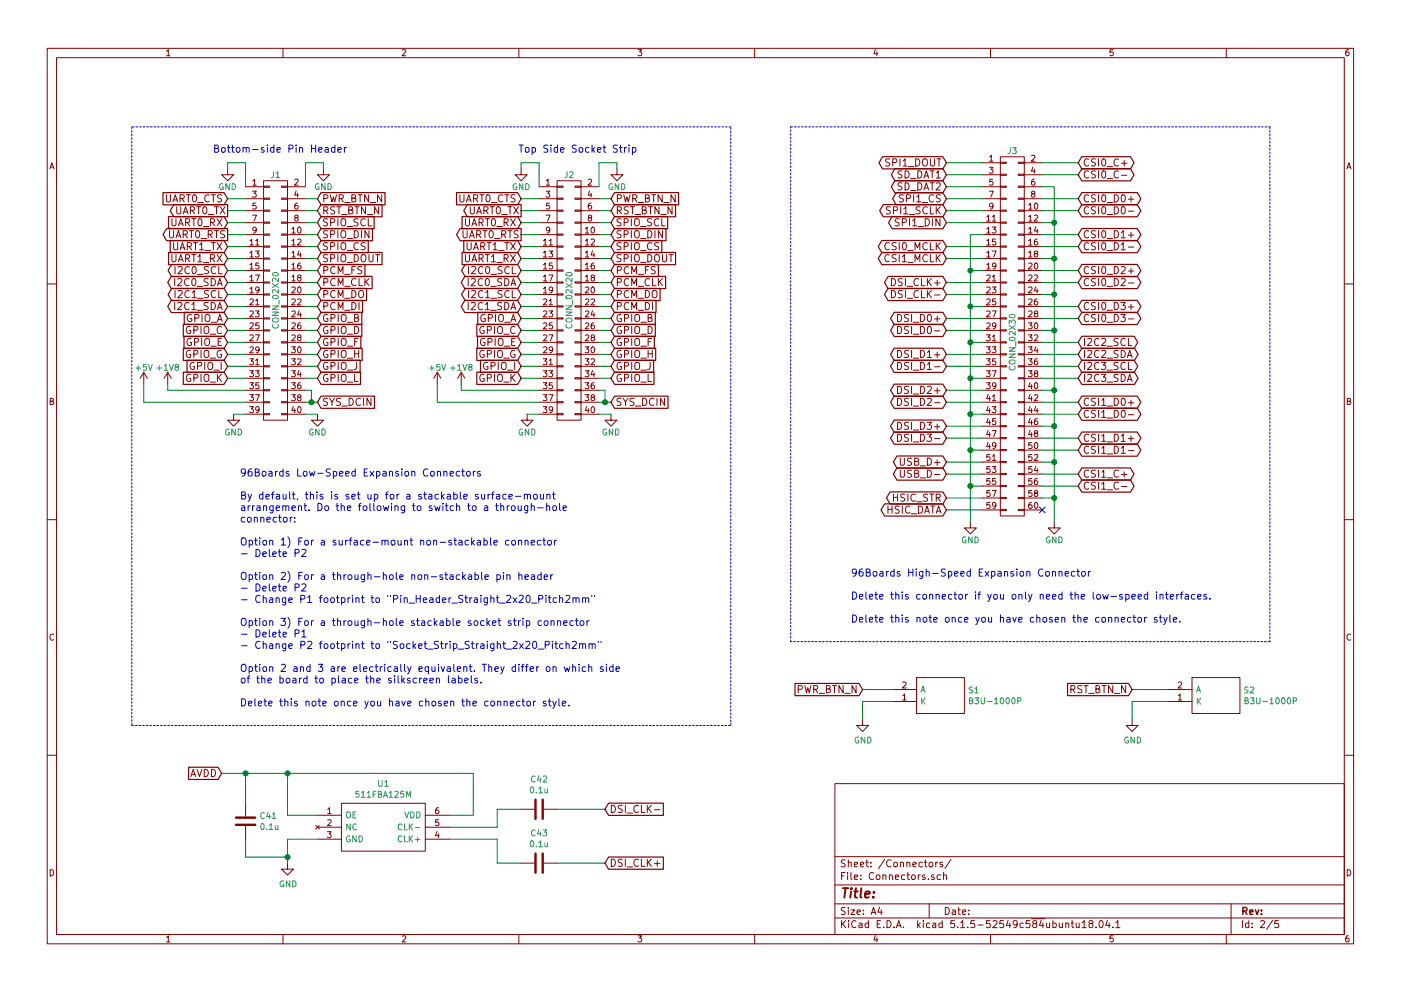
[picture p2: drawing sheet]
<svg xmlns="http://www.w3.org/2000/svg" width="297mm" height="210mm" viewBox="0 0 297 210" stroke-linecap="round" stroke-linejoin="round" font-family="sans-serif">
<g fill="none" stroke="#840000" stroke-width=".21">
<path d="M10 10.3h277v189.9h-277zM12 12.2h273v186.1h-273zM60 10.3v1.9M110 10.3v1.9M160 10.3v1.9M210 10.3v1.9M260 10.3v1.9M48.3 35.8v1.3h1.2l-1.2 1.2-1.3-1.2h1.3M52.1 39.6h3.8M55.9 39.5h1.2v.2h-1.2zM55.9 38.3h5.1v50.8h-5.1zM59.7 39.5h1.3v.2h-1.3z"/>
<path d="M61 39.6h3.8M68.6 35.8v1.3h1.2l-1.2 1.2-1.3-1.2h1.3M110.5 35.8v1.3h1.3l-1.3 1.2-1.3-1.2h1.3M114.3 39.6h3.8M118.1 39.5h1.3v.2h-1.3zM118.1 38.3h5.1v50.8h-5.1zM121.9 39.5h1.3v.2h-1.3zM123.2 39.6h3.8M130.8 35.8v1.3h1.3l-1.3 1.2-1.3-1.2h1.3M208.3 39.6h3.8M208.3 34.5h3.8M208.3 37.1h3.8"/>
<path d="M212.1 39.5h1.3v.2h-1.3zM212.1 37h1.3v.2h-1.3zM212.1 34.4h1.3v.3h-1.3zM212.1 33.3h5.1v76.2h-5.1zM215.9 39.5h1.3v.2h-1.3zM215.9 37h1.3v.2h-1.3zM215.9 34.4h1.3v.3h-1.3zM217.2 39.6h3.8M217.2 34.5h3.8M217.2 37.1h3.8M237.8 37.2h1.1M237.8 34.6h1.1"/>
<path d="M52.1 49.8h3.8M52.1 52.3h3.8M52.1 54.9h3.8M52.1 57.4h3.8M52.1 59.9h3.8M52.1 42.2h3.8M52.1 44.7h3.8M52.1 47.2h3.8M55.9 59.8h1.2v.3h-1.2zM55.9 57.3h1.2v.2h-1.2zM55.9 54.7h1.2v.3h-1.2zM55.9 52.2h1.2v.2h-1.2z"/>
<path d="M55.9 49.7h1.2v.2h-1.2zM55.9 47.1h1.2v.3h-1.2zM55.9 44.6h1.2v.2h-1.2zM55.9 42h1.2v.3h-1.2zM59.7 59.8h1.3v.3h-1.3zM59.7 57.3h1.3v.2h-1.3zM59.7 54.7h1.3v.3h-1.3zM59.7 52.2h1.3v.2h-1.3zM59.7 49.7h1.3v.2h-1.3zM59.7 47.1h1.3v.3h-1.3zM59.7 44.6h1.3v.2h-1.3zM59.7 42h1.3v.3h-1.3z"/>
<path d="M61 49.8h3.8M61 52.3h3.8M61 54.9h3.8M61 57.4h3.8M61 59.9h3.8M61 42.2h3.8M61 44.7h3.8M61 47.2h3.8M114.3 49.8h3.8M114.3 52.3h3.8M114.3 54.9h3.8M114.3 57.4h3.8"/>
<path d="M114.3 59.9h3.8M114.3 42.2h3.8M114.3 44.7h3.8M114.3 47.2h3.8M118.1 59.8h1.3v.3h-1.3zM118.1 57.3h1.3v.2h-1.3zM118.1 54.7h1.3v.3h-1.3zM118.1 52.2h1.3v.2h-1.3zM118.1 49.7h1.3v.2h-1.3zM118.1 47.1h1.3v.3h-1.3zM118.1 44.6h1.3v.2h-1.3zM118.1 42h1.3v.3h-1.3z"/>
<path d="M121.9 59.8h1.3v.3h-1.3zM121.9 57.3h1.3v.2h-1.3zM121.9 54.7h1.3v.3h-1.3zM121.9 52.2h1.3v.2h-1.3zM121.9 49.7h1.3v.2h-1.3zM121.9 47.1h1.3v.3h-1.3zM121.9 44.6h1.3v.2h-1.3zM121.9 42h1.3v.3h-1.3zM123.2 49.8h3.8M123.2 52.3h3.8M123.2 54.9h3.8M123.2 57.4h3.8"/>
<path d="M123.2 59.9h3.8M123.2 42.2h3.8M123.2 44.7h3.8M123.2 47.2h3.8M208.3 49.8h3.8M208.3 52.3h3.8M208.3 54.9h3.8M208.3 57.4h3.8M208.3 59.9h3.8M208.3 42.2h3.8M208.3 44.7h3.8M208.3 47.2h3.8"/>
<path d="M212.1 59.8h1.3v.3h-1.3zM212.1 57.3h1.3v.2h-1.3zM212.1 54.7h1.3v.3h-1.3zM212.1 52.2h1.3v.2h-1.3zM212.1 49.7h1.3v.2h-1.3zM212.1 47.1h1.3v.3h-1.3zM212.1 44.6h1.3v.2h-1.3zM212.1 42h1.3v.3h-1.3zM215.9 59.8h1.3v.3h-1.3zM215.9 57.3h1.3v.2h-1.3zM215.9 54.7h1.3v.3h-1.3zM215.9 52.2h1.3v.2h-1.3z"/>
<path d="M215.9 49.7h1.3v.2h-1.3zM215.9 47.1h1.3v.3h-1.3zM215.9 44.6h1.3v.2h-1.3zM215.9 42h1.3v.3h-1.3zM217.2 49.8h3.8M217.2 52.3h3.8M217.2 54.9h3.8M217.2 57.4h3.8M217.2 59.9h3.8M217.2 42.2h3.8M217.2 44.7h3.8M217.2 47.2h3.8"/>
<path d="M239.2 57.5h1.2M239.2 52.4h1.2M239.2 49.9h1.2M239.2 44.8h1.2M239.2 42.3h1.2M10 60.2h2M30.5 79l-.8 1.3M30.5 79v2.5M30.5 79l.7 1.3M35.6 79l-.8 1.3M35.6 79v2.5M35.6 79l.7 1.3"/>
<path d="M52.1 62.5h3.8M52.1 65h3.8M52.1 67.6h3.8M52.1 70.1h3.8M52.1 72.6h3.8M52.1 75.2h3.8M52.1 77.7h3.8M55.9 77.6h1.2v.2h-1.2zM55.9 75.1h1.2v.2h-1.2zM55.9 72.5h1.2v.3h-1.2zM55.9 70h1.2v.2h-1.2zM55.9 67.4h1.2v.3h-1.2z"/>
<path d="M55.9 64.9h1.2v.2h-1.2zM55.9 62.4h1.2v.2h-1.2zM59.7 77.6h1.3v.2h-1.3zM59.7 75.1h1.3v.2h-1.3zM59.7 72.5h1.3v.3h-1.3zM59.7 70h1.3v.2h-1.3zM59.7 67.4h1.3v.3h-1.3zM59.7 64.9h1.3v.2h-1.3zM59.7 62.4h1.3v.2h-1.3zM61 62.5h3.8M61 65h3.8M61 67.6h3.8"/>
<path d="M61 70.1h3.8M61 72.6h3.8M61 75.2h3.8M61 77.7h3.8M92.7 79l-.8 1.3M92.7 79v2.5M92.7 79l.8 1.3M97.8 79l-.8 1.3M97.8 79v2.5M97.8 79l.8 1.3M114.3 62.5h3.8M114.3 65h3.8"/>
<path d="M114.3 67.6h3.8M114.3 70.1h3.8M114.3 72.6h3.8M114.3 75.2h3.8M114.3 77.7h3.8M118.1 77.6h1.3v.2h-1.3zM118.1 75.1h1.3v.2h-1.3zM118.1 72.5h1.3v.3h-1.3zM118.1 70h1.3v.2h-1.3zM118.1 67.4h1.3v.3h-1.3zM118.1 64.9h1.3v.2h-1.3zM118.1 62.4h1.3v.2h-1.3z"/>
<path d="M121.9 77.6h1.3v.2h-1.3zM121.9 75.1h1.3v.2h-1.3zM121.9 72.5h1.3v.3h-1.3zM121.9 70h1.3v.2h-1.3zM121.9 67.4h1.3v.3h-1.3zM121.9 64.9h1.3v.2h-1.3zM121.9 62.4h1.3v.2h-1.3zM123.2 62.5h3.8M123.2 65h3.8M123.2 67.6h3.8M123.2 70.1h3.8M123.2 72.6h3.8"/>
<path d="M123.2 75.2h3.8M123.2 77.7h3.8M189 61.6a.77 .77 0 0 1 .9 .8 .77 .77 0 0 1-.9 .8zM190.3 76.9a.77 .77 0 0 1 .9 .7 .77 .77 0 0 1-.9 .8zM190.3 74.3a.77 .77 0 0 1 .9 .8 .77 .77 0 0 1-.9 .8zM190.3 69.3a.77 .77 0 0 1 .9 .7 .77 .77 0 0 1-.9 .8zM190.3 66.7a.77 .77 0 0 1 .9 .8 .77 .77 0 0 1-.9 .7zM208.3 62.5h3.8M208.3 65h3.8M208.3 67.6h3.8M208.3 70.1h3.8M208.3 72.6h3.8"/>
<path d="M208.3 75.2h3.8M208.3 77.7h3.8M212.1 77.6h1.3v.2h-1.3zM212.1 75.1h1.3v.2h-1.3zM212.1 72.5h1.3v.3h-1.3zM212.1 70h1.3v.2h-1.3zM212.1 67.4h1.3v.3h-1.3zM212.1 64.9h1.3v.2h-1.3zM212.1 62.4h1.3v.2h-1.3zM215.9 77.6h1.3v.2h-1.3zM215.9 75.1h1.3v.2h-1.3zM215.9 72.5h1.3v.3h-1.3z"/>
<path d="M215.9 70h1.3v.2h-1.3zM215.9 67.4h1.3v.3h-1.3zM215.9 64.9h1.3v.2h-1.3zM215.9 62.4h1.3v.2h-1.3zM217.2 62.5h3.8M217.2 65h3.8M217.2 67.6h3.8M217.2 70.1h3.8M217.2 72.6h3.8M217.2 75.2h3.8M217.2 77.7h3.8M239.2 65.1h1.2"/>
<path d="M239.2 60h1.2M239.2 67.7h1.2M285 60.2h2M49.5 87.9v1.2h1.3l-1.3 1.3-1.2-1.3h1.2M52.1 80.3h3.8M52.1 82.8h3.8M52.1 85.3h3.8M52.1 87.9h3.8M55.9 87.8h1.2v.2h-1.2zM55.9 85.2h1.2v.3h-1.2zM55.9 82.7h1.2v.2h-1.2zM55.9 80.1h1.2v.3h-1.2z"/>
<path d="M59.7 87.8h1.3v.2h-1.3zM59.7 85.2h1.3v.3h-1.3zM59.7 82.7h1.3v.2h-1.3zM59.7 80.1h1.3v.3h-1.3zM61 80.3h3.8M61 82.8h3.8M61 85.3h3.8M61 87.9h3.8M67.3 87.9v1.2h1.3l-1.3 1.3-1.3-1.3h1.3M111.8 87.9v1.2h1.2l-1.2 1.3-1.3-1.3h1.3M114.3 80.3h3.8M114.3 82.8h3.8"/>
<path d="M114.3 85.3h3.8M114.3 87.9h3.8M118.1 87.8h1.3v.2h-1.3zM118.1 85.2h1.3v.3h-1.3zM118.1 82.7h1.3v.2h-1.3zM118.1 80.1h1.3v.3h-1.3zM121.9 87.8h1.3v.2h-1.3zM121.9 85.2h1.3v.3h-1.3zM121.9 82.7h1.3v.2h-1.3zM121.9 80.1h1.3v.3h-1.3zM123.2 80.3h3.8M123.2 82.8h3.8"/>
<path d="M123.2 85.3h3.8M123.2 87.9h3.8M129.5 87.9v1.2h1.3l-1.3 1.3-1.2-1.3h1.2M190.3 89.6a.77 .77 0 0 1 .9 .7 .77 .77 0 0 1-.9 .8zM190.3 92.1a.77 .77 0 0 1 .9 .8 .77 .77 0 0 1-.9 .7zM190.3 84.5a.77 .77 0 0 1 .9 .8 .77 .77 0 0 1-.9 .7zM190.3 82a.77 .77 0 0 1 .9 .7 .77 .77 0 0 1-.9 .8zM190.9 99.7v1.3l.3 .3h.3l.2-.3v-1.3M208.3 80.3h3.8M208.3 82.8h3.8M208.3 85.3h3.8M208.3 87.9h3.8"/>
<path d="M208.3 90.4h3.8M208.3 93h3.8M208.3 95.5h3.8M208.3 98h3.8M212.1 97.9h1.3v.3h-1.3zM212.1 95.4h1.3v.2h-1.3zM212.1 92.8h1.3v.3h-1.3zM212.1 90.3h1.3v.2h-1.3zM212.1 87.8h1.3v.2h-1.3zM212.1 85.2h1.3v.3h-1.3zM212.1 82.7h1.3v.2h-1.3zM212.1 80.1h1.3v.3h-1.3z"/>
<path d="M215.9 97.9h1.3v.3h-1.3zM215.9 95.4h1.3v.2h-1.3zM215.9 92.8h1.3v.3h-1.3zM215.9 90.3h1.3v.2h-1.3zM215.9 87.8h1.3v.2h-1.3zM215.9 85.2h1.3v.3h-1.3zM215.9 82.7h1.3v.2h-1.3zM215.9 80.1h1.3v.3h-1.3zM217.2 80.3h3.8M217.2 82.8h3.8M217.2 85.3h3.8M217.2 87.9h3.8"/>
<path d="M217.2 90.4h3.8M217.2 93h3.8M217.2 95.5h3.8M217.2 98h3.8M239.2 85.4h1.2M239.2 88h1.2M239.2 93.1h1.2M239.2 95.6h1.2M10 110.3h2M205.7 110.7v1.3h1.3l-1.3 1.3-1.2-1.3h1.2M208.3 100.6h3.8M208.3 103.1h3.8"/>
<path d="M208.3 105.7h3.8M208.3 108.2h3.8M212.1 108.1h1.3v.2h-1.3zM212.1 105.5h1.3v.3h-1.3zM212.1 103h1.3v.2h-1.3zM212.1 100.5h1.3v.2h-1.3zM215.9 108.1h1.3v.2h-1.3zM215.9 105.5h1.3v.3h-1.3zM215.9 103h1.3v.2h-1.3zM215.9 100.5h1.3v.2h-1.3zM217.2 100.6h3.8M217.2 103.1h3.8"/>
<path d="M217.2 105.7h3.8M217.2 108.2h3.8M223.5 110.7v1.3h1.3l-1.3 1.3-1.3-1.3h1.3M237.8 100.7h1.1M237.8 103.2h1.1M285 110.3h2M182.9 152.6v1.3h1.2l-1.2 1.3-1.3-1.3h1.3M189.2 148.8h5.1M189.2 146.3h5.1M194.3 143.8h10.2v7.6h-10.2zM240 152.6v1.3h1.3l-1.3 1.3-1.2-1.3h1.2M247.6 148.8h5.1"/>
<path d="M247.6 146.3h5.1M252.7 143.8h10.2v7.6h-10.2zM10 160.2h2M52.1 170.4v2.8M52.1 175.3v2.7M66.9 175.1l.8 .8M67.3 173h5.1M67.3 175.5h5.1M67.3 178h5.1M67.7 175.1l-.8 .8M72.4 170.4h17.8v10.2h-17.8zM90.2 173h5"/>
<path d="M90.2 175.5h5M90.2 178h5M110.5 171.7h2.8M115.3 171.7h2.8M138.8 171.8h1.1M177 166.3h108v32h-108zM285 160.2h2M60 198.3v1.9M61 183.1v1.3h1.2l-1.2 1.3-1.3-1.3h1.3M110 198.3v1.9M110.5 183.1h2.8M115.3 183.1h2.8"/>
<path d="M160 198.3v1.9M177 194.8h108M177 191.8h108M177 187.8h108M177 181.8h108M186.5 192.5l-.4 1h1M186.8 193v1M197 191.8v3M197.1 183.1l.2-.2 .4 .2v.7l-.2 .1-.4-.1zM198 185.7l-.3-.1-.2 .2 .1 .2 .4 .2v.3h-.5M198.4 182.9v1M198.8 182.9l-.4 .3"/>
<path d="M199.4 185.7l-.4-.1-.3 .3 .1 .6 .2 .1 .4-.1M199.8 183l-.3-.1-.2 .2v.3l.5 .1v.3h-.5M200.1 185.7l.2-.1 .3 .1 .1 .9M200.1 185.1v1.5M201.6 182.3l-1.3 2M210 198.3v1.9M226 196l.2-.2 .3 .1 .1 .9M227.1 195.8h.6M227.3 195.3v1.3l.4 .2M228.2 195.8v.9l.4 .1 .2-.1M228.8 195.8v1M229.4 195.8l.5-.5v1.5"/>
<path d="M229.4 196.8h.9M231.2 196l-.3-.2v-.3l.3-.2 .4 .1 .1 .2-.1 .3-.6 .1-.1 .3v.4l.3 .1 .4-.1 .1-.2v-.2l-.3-.3M232.4 196.7v.1M233.1 195.5l.3-.2a.8 .8 0 0 1 .5 .8 .8 .8 0 0 1-.5 .7l-.3-.1-.1-.4zM234.8 195.2l-.4 1.1h1M235.2 195.8v1M235.9 196.7v.1M236.6 195.8l.4-.5v1.5M236.6 196.8h.8M260 198.3v1.9M261 191.8v6.5M269.8 195.2l-1.2 2"/>
<path d="M271 195.3h-.7v.7h.7l.1 .2-.1 .5-.2 .1-.5-.1"/>
</g>
<path d="M205.5 148.7l.6-.1v-.4l-.6-.1v1.2h.5l.3-.4-.3-.2M215.8 148.7l.6-.1v-.4l-.6-.1v1.2M264 148.7l.5-.1 .1-.4-.6-.1v1.2h.4l.3-.4-.3-.2M274.2 148.7l.7-.1v-.4l-.7-.1v1.2M85.2 174.9a.56 .56 0 0 0-.7 .1 .56 .56 0 0 0 0 .8l.3 .3 .4-.2" fill="none" stroke="#008484" stroke-width=".21"/>
<path d="M50 175h4.1M50 173.5h4.1M113.5 169.7v4M115.1 169.7v4M113.5 181.1v4.1M115.1 181.1v4.1" fill="none" stroke="#840000" stroke-width=".51"/>
<path d="M27.9 26.9v127M154.9 26.9h-127M167.6 26.9h101.6M269.2 26.9v109.2M167.6 136.1v-109.2M269.2 136.1h-101.6M27.9 153.9h127M154.9 153.9v-127" fill="none" stroke="#0000c2" stroke-width=".21" stroke-dasharray=".4 .4"/>
<g fill="none" stroke="#008400" stroke-width=".21">
<path d="M48.3 35.8v-1.3h3.8v5.1M68.6 35.8v-1.3h-3.8v5.1M110.5 35.8v-1.3h3.8v5.1M130.8 35.8v-1.3h-3.8v5.1M200.7 34.5h7.6M200.7 37.1h7.6M200.7 39.6h7.6M221 34.5h7.6M221 37.1h7.6M221 39.6h2.5v71.1M48.3 49.8h3.8M48.3 42.2h3.8"/>
<path d="M48.3 44.7h3.8M48.3 47.2h3.8M48.3 52.3h3.8M48.3 54.9h3.8M48.3 59.9h3.8M48.3 57.4h3.8M64.8 49.8h2.5M64.8 42.2h2.5M64.8 44.7h2.5M64.8 47.2h2.5M64.8 52.3h2.5M64.8 54.9h2.5"/>
<path d="M64.8 59.9h2.5M64.8 57.4h2.5M110.5 49.8h3.8M110.5 42.2h3.8M110.5 44.7h3.8M110.5 47.2h3.8M110.5 52.3h3.8M110.5 54.9h3.8M110.5 59.9h3.8M110.5 57.4h3.8M127 49.8h2.5M127 42.2h2.5"/>
<path d="M127 44.7h2.5M127 47.2h2.5M127 52.3h2.5M127 54.9h2.5M127 59.9h2.5M127 57.4h2.5M200.7 42.2h7.6M200.7 44.7h7.6M200.7 47.2h7.6M200.7 52.3h7.6M200.7 54.9h7.6M200.7 59.9h7.6"/>
<path d="M205.7 57.4h2.6M208.3 49.8h-2.6v60.9M221 49.8h7.6M221 42.2h7.6M221 44.7h7.6M221 47.2h2.5M221 52.3h7.6M221 54.9h2.5M221 59.9h7.6M221 57.4h7.6M48.3 77.7h3.8M48.3 62.5h3.8"/>
<path d="M48.3 67.6h3.8M48.3 70.1h3.8M48.3 75.2h3.8M48.3 65h3.8M48.3 72.6h3.8M64.8 77.7h2.5M64.8 62.5h2.5M64.8 67.6h2.5M64.8 70.1h2.5M64.8 75.2h2.5M64.8 65h2.5M64.8 72.6h2.5"/>
<path d="M110.5 77.7h3.8M110.5 62.5h3.8M110.5 67.6h3.8M110.5 70.1h3.8M110.5 75.2h3.8M110.5 65h3.8M110.5 72.6h3.8M127 77.7h2.5M127 62.5h2.5M127 67.6h2.5M127 70.1h2.5M127 75.2h2.5"/>
<path d="M127 65h2.5M127 72.6h2.5M200.7 77.7h7.6M200.7 62.5h7.6M200.7 67.6h7.6M200.7 70.1h7.6M200.7 75.2h7.6M205.7 65h2.6M205.7 72.6h2.6M221 77.7h7.6M221 62.5h2.5M221 67.6h7.6"/>
<path d="M221 70.1h2.5M221 75.2h7.6M221 65h7.6M221 72.6h7.6M30.5 81.5v3.8h21.6M35.6 81.5v1.3h16.5M48.3 80.3h3.8M49.5 87.9h2.6M64.8 82.8h1.2v2.5M64.8 85.3h2.5M64.8 87.9h2.5M64.8 80.3h2.5"/>
<path d="M92.7 81.5v3.8h21.6M97.8 81.5v1.3h16.5M110.5 80.3h3.8M111.8 87.9h2.5M127 82.8h1.3v2.5M127 85.3h2.5M127 87.9h2.5M127 80.3h2.5M200.7 82.8h7.6M200.7 85.3h7.6M200.7 90.4h7.6M200.7 93h7.6"/>
<path d="M200.7 98h7.6M205.7 95.5h2.6M205.7 87.9h2.6M205.7 80.3h2.6M221 82.8h2.5M221 85.3h7.6M221 90.4h2.5M221 93h7.6M221 98h2.5M221 95.5h7.6M221 87.9h7.6M221 80.3h7.6"/>
<path d="M200.7 100.6h7.6M200.7 105.7h7.6M200.7 108.2h7.6M205.7 103.1h2.6M221 100.6h7.6M221 105.7h2.5M221 103.1h7.6M182.9 146.3h6.3M189.2 148.8h-6.3v3.8M240 146.3h7.6M247.6 148.8h-7.6v3.8M47 164.1h53.3v8.9h-5.1"/>
<path d="M52.1 164.1v6.3M52.1 178v3.9h8.9M61 164.1v8.9h6.3M67.3 178h-6.3v5.1M95.2 178h10.2v5.1h5.1M110.5 171.7h-5.1v3.8h-10.2M118.1 171.7h10.2M118.1 183.1h10.2"/>
</g>
<g fill="none" stroke="#840000" stroke-width=".25">
<path d="M187.1 33.2h12.8l.8 1.3-.8 1.3h-12.8l-.7-1.3zM189.7 38.3h10.2l.8 1.3-.8 1.3h-10.2l-.7-1.3zM189.7 35.8h10.2l.8 1.3-.8 1.3h-10.2l-.7-1.3zM229.4 35.8h10.3l.7 1.3-.7 1.3h-10.3l-.8-1.3zM229.4 33.2h10.3l.7 1.3-.7 1.3h-10.3l-.8-1.3zM34.6 40.9h12.9l.8 1.3-.8 1.3h-12.9zM35.3 48.5h13v2.6h-13l-.7-1.3zM35.7 45.9h11.8l.8 1.3-.8 1.3h-11.8zM35.7 53.6h11.8l.8 1.3-.8 1.3h-11.8zM36.1 51h11.4l.8 1.3-.8 1.3h-11.4zM36.3 58.6h11.2l.8 1.3-.8 1.3h-11.2l-.7-1.3zM36.4 56.1h11.1l.8 1.3-.8 1.3h-11.1l-.8-1.3z"/>
<path d="M36.9 43.4h11.4v2.6h-11.4l-.8-1.3zM68.1 43.4h12.9v2.6h-12.9l-.8-1.3zM68.1 40.9h13.5v2.6h-13.5l-.8-1.3zM68.1 48.5h10.9v2.6h-10.9l-.8-1.3zM68.1 58.6h10.8v2.6h-10.8l-.8-1.3zM68.1 56.1h9.3v2.6h-9.3l-.8-1.3zM68.1 53.6h12.9v2.6h-12.9l-.8-1.3zM68.1 51h10v2.6h-10l-.8-1.3zM68.1 45.9h11.2v2.6h-11.2l-.8-1.3zM96.8 40.9h12.9l.8 1.3-.8 1.3h-12.9zM97.6 48.5h12.9v2.6h-12.9l-.8-1.3zM98 45.9h11.7l.8 1.3-.8 1.3h-11.7z"/>
<path d="M98 53.6h11.7l.8 1.3-.8 1.3h-11.7zM98.3 51h11.4l.8 1.3-.8 1.3h-11.4zM98.6 58.6h11.1l.8 1.3-.8 1.3h-11.1l-.8-1.3zM98.6 56.1h11.1l.8 1.3-.8 1.3h-11.1l-.7-1.3zM99.1 43.4h11.4v2.6h-11.4l-.8-1.3zM130.3 43.4h12.9v2.6h-12.9l-.8-1.3zM130.3 45.9h11.3v2.6h-11.3l-.8-1.3zM130.3 53.6h12.9v2.6h-12.9l-.8-1.3zM130.3 51h10v2.6h-10l-.8-1.3zM130.3 48.5h10.9v2.6h-10.9l-.8-1.3zM130.3 40.9h13.6v2.6h-13.6l-.8-1.3zM130.3 56.1h9.3v2.6h-9.3l-.8-1.3z"/>
<path d="M130.3 58.6h10.8v2.6h-10.8l-.8-1.3zM187 53.6h12.9l.8 1.3-.8 1.3h-12.9l-.8-1.3zM187 51h12.9l.8 1.3-.8 1.3h-12.9l-.8-1.3zM187.3 43.4h12.6l.8 1.3-.8 1.3h-12.6l-.8-1.3zM188.3 58.6h11.6l.8 1.3-.8 1.3h-11.6l-.8-1.3zM189.2 45.9h10.7l.8 1.3-.8 1.3h-10.7l-.8-1.3zM190 40.9h9.9l.8 1.3-.8 1.3h-9.9l-.7-1.3zM229.4 58.6h11.7l.8 1.3-.8 1.3h-11.7l-.8-1.3zM229.4 56.1h11.7l.8 1.3-.8 1.3h-11.7l-.8-1.3zM229.4 51h11.7l.8 1.3-.8 1.3h-11.7l-.8-1.3zM229.4 48.5h11.7l.8 1.3-.8 1.3h-11.7l-.8-1.3zM229.4 43.4h11.7l.8 1.3-.8 1.3h-11.7l-.8-1.3z"/>
<path d="M229.4 40.9h11.7l.8 1.3-.8 1.3h-11.7l-.8-1.3zM36.3 63.7h11.2l.8 1.3-.8 1.3h-11.2l-.7-1.3zM36.4 61.2h11.1l.8 1.3-.8 1.3h-11.1l-.8-1.3zM38.9 79h8.6l.8 1.3-.8 1.3h-8.6zM38.9 73.9h8.6l.8 1.3-.8 1.3h-8.6zM38.9 68.8h8.6l.8 1.3-.8 1.3h-8.6zM39 71.3h8.5l.8 1.3-.8 1.3h-8.5zM39.1 66.3h8.4l.8 1.3-.8 1.3h-8.4zM39.6 76.4h7.9l.8 1.3-.8 1.3h-7.9zM68.1 71.3h8.4v2.6h-8.4l-.8-1.3zM68.1 68.8h8.6v2.6h-8.6l-.8-1.3zM68.1 63.7h8.8v2.6h-8.8l-.8-1.3z"/>
<path d="M68.1 61.2h9.6v2.6h-9.6l-.8-1.3zM68.1 73.9h8.7v2.6h-8.7l-.8-1.3zM68.1 76.4h8.3v2.6h-8.3l-.8-1.3zM68.1 66.3h8.6v2.6h-8.6l-.8-1.3zM68.1 79h8.3v2.6h-8.3l-.8-1.3zM98.6 63.7h11.1l.8 1.3-.8 1.3h-11.1l-.8-1.3zM98.6 61.2h11.1l.8 1.3-.8 1.3h-11.1l-.7-1.3zM101.1 73.9h8.6l.8 1.3-.8 1.3h-8.6zM101.1 79h8.6l.8 1.3-.8 1.3h-8.6zM101.1 68.8h8.6l.8 1.3-.8 1.3h-8.6zM101.2 71.3h8.5l.8 1.3-.8 1.3h-8.5zM101.3 66.3h8.4l.8 1.3-.8 1.3h-8.4z"/>
<path d="M101.9 76.4h7.8l.8 1.3-.8 1.3h-7.8zM130.3 68.8h8.6v2.6h-8.6l-.8-1.3zM130.3 71.3h8.4v2.6h-8.4l-.8-1.3zM130.3 79h8.4v2.6h-8.4l-.8-1.3zM130.3 76.4h8.3v2.6h-8.3l-.8-1.3zM130.3 66.3h8.6v2.6h-8.6l-.8-1.3zM130.3 61.2h9.7v2.6h-9.7l-.8-1.3zM130.3 63.7h8.8v2.6h-8.8l-.8-1.3zM130.3 73.9h8.7v2.6h-8.7l-.8-1.3zM188.3 61.2h11.6l.8 1.3-.8 1.3h-11.6l-.8-1.3zM189.6 76.4h10.3l.8 1.3-.8 1.3h-10.3l-.8-1.3zM189.6 73.9h10.3l.8 1.3-.8 1.3h-10.3l-.8-1.3z"/>
<path d="M189.6 68.8h10.3l.8 1.3-.8 1.3h-10.3l-.8-1.3zM189.6 66.3h10.3l.8 1.3-.8 1.3h-10.3l-.8-1.3zM229.4 63.7h11.7l.8 1.3-.8 1.3h-11.7l-.8-1.3zM229.4 66.3h11.7l.8 1.3-.8 1.3h-11.7l-.8-1.3zM229.4 73.9h11.1l.8 1.3-.8 1.3h-11.1l-.8-1.3zM229.4 76.4h11.1l.7 1.3-.7 1.3h-11.1l-.8-1.3zM229.4 79h11.1l.8 1.3-.8 1.3h-11.1l-.8-1.3zM229.4 71.3h11.1l.7 1.3-.7 1.3h-11.1l-.8-1.3zM68.1 84h11.3v2.6h-11.3l-.8-1.3zM130.3 84h11.3v2.6h-11.3l-.8-1.3zM189.6 89.1h10.3l.8 1.3-.8 1.3h-10.3l-.8-1.3zM189.6 91.7h10.3l.8 1.3-.8 1.3h-10.3l-.8-1.3z"/>
<path d="M189.6 84h10.3l.8 1.3-.8 1.3h-10.3l-.8-1.3zM189.6 81.5h10.3l.8 1.3-.8 1.3h-10.3l-.8-1.3zM190.2 99.3h9.7l.8 1.3-.8 1.3h-9.7l-.8-1.3zM190.2 96.7h9.7l.8 1.3-.8 1.3h-9.7l-.8-1.3zM229.4 84h11.7l.8 1.3-.8 1.3h-11.7l-.8-1.3zM229.4 86.6h11.7l.8 1.3-.8 1.3h-11.7l-.8-1.3zM229.4 91.7h11.7l.8 1.3-.8 1.3h-11.7l-.8-1.3zM229.4 94.2h11.7l.8 1.3-.8 1.3h-11.7l-.8-1.3zM229.4 99.3h10.3l.7 1.3-.7 1.3h-10.3l-.8-1.3zM187.6 106.9h12.3l.8 1.3-.8 1.3h-12.3l-.8-1.3zM188.7 104.4h11.2l.8 1.3-.8 1.3h-11.2l-.7-1.3zM229.4 101.8h10.3l.7 1.3-.7 1.3h-10.3l-.8-1.3z"/>
<path d="M168.6 145h13.5l.8 1.3-.8 1.3h-13.5zM226.3 145h13l.7 1.3-.7 1.3h-13zM40 162.8h6.2l.8 1.3-.8 1.3h-6.2zM129 170.4h11.6v2.6h-11.6l-.7-1.3zM129 181.8h11.6v2.6h-11.6l-.7-1.3z"/>
</g>
<g fill="none" stroke="#0000c2" stroke-width=".21">
<path d="M69 31.4h.5l.1 .9M69.6 31.6l-.5 .1-.2 .2 .2 .4 .5-.1M71 31.4l-.4-.1-.3 .3 .1 .6h.6M71 30.8v1.5M71.6 31.8l.8-.2-.1-.2-.4-.1-.3 .2 .1 .7h.6M73 31.3v1M73.5 31.3l-.5 .3M131.3 31.3h.6M131.5 30.8v1.3l.4 .2M132.4 31.3v1M132.8 31.3l-.4 .3M133.3 30.8v.1"/>
<path d="M133.3 31.3v1M134.1 31.4l.4-.1 .3 .3-.1 .6h-.6M134.1 31.3v1.5M94.1 100v1M97.9 100h.6M98.1 99.5v1.3l.4 .2M100.4 100v1M100.8 100l-.4 .3M61.5 109.7v1.1M62 109.7l-.5 .3M62.5 110.6v.2M62.5 109.8v.2"/>
<path d="M62.6 117.3h.7l.1-.2-.1-.4-.7-.1v1.5M64 116.7l.6-.1 .3 .4-1 1.1h1M94.1 100.1l.2-.1 .4 .1 .1 .9M95.4 100.5l.7-.2v-.2l-.5-.1-.2 .2 .1 .7h.6M97.5 100.1l-.5-.1-.3 .3 .2 .6h.6M99 100.1l.2-.1 .4 .1 .1 .6-.1 .2-.4 .1-.2-.1zM101.8 100.1l-.4-.1-.2 .2 .1 .2 .5 .2v.3h-.6M102.1 104.9l.1 .9 .3 .1 .2-.2M102.7 104.9v1M103.5 104.9v1M103.9 104.9l-.4 .3M104 114.1v1.3l.2 .2"/>
<path d="M104.2 104.9h.6M104.7 115.1l.7-.1v-.3l-.5-.1-.2 .2 .1 .8h.6M104.8 104.4l-.4 .2v1.3M105.1 107.3h.6M105.3 104.9h.6v1M105.3 106.8v1.3l.4 .2M105.9 105.2l-.5 .1-.2 .2 .2 .4 .5-.1M106.2 107.4l.2-.1 .4 .1v.9M106.2 106.8v1.5M107.3 104.9h-.4l-.3 .3 .2 .6h.5M107.5 107.3v1M107.9 105.4l.7-.2v-.3h-.5l-.2 .2 .1 .7h.6"/>
<path d="M107.9 114.7l-.4-.1-.3 .3 .1 .7h.6M108 107.3l-.5 .3M108.5 107.4l.2-.1 .4 .1 .1 .6-.1 .2-.4 .1-.2-.1zM108.6 114.8l.2-.2 .4 .2 .1 .5-.2 .3h-.3l-.2-.1zM109.3 105.3h1.1M109.9 107.3v.9l.4 .1 .2-.1M109.9 114.8l.3-.2 .3 .1 .1 .9M109.9 114.6v1M110.5 107.3v1M111.2 105l.2-.1h.4v1M111.2 104.9v1M111.3 114.8l.2-.2 .4 .1 .1 .9"/>
<path d="M111.3 114.6v1M111.8 105.1l.2-.2h.4l.1 1M111.9 107.3l-.1 1.4-.2 .1h-.3M111.9 107.4l-.4-.1-.3 .3 .1 .6h.6M112.6 107.4l.3-.1 .3 .1 .1 .9M112.6 115.1l.8-.1-.1-.3-.4-.1-.3 .2 .1 .8h.6M112.6 106.8v1.5M113.2 105l.2-.1 .5 .1-.1 .8-.4 .1-.2-.2zM114 107.7h1.2M114.6 104.9v.8a.37 .37 0 0 0 .3 .2 .37 .37 0 0 0 .3-.2M114.7 114.7l-.5-.1-.3 .3 .2 .7h.6M115.1 114.6h.6"/>
<path d="M115.2 104.9v1M115.3 114.1v1.3l.4 .2M115.9 107.4l.2-.1 .4 .1v.9M115.9 106.8v1.5M116 105l.2-.1h.3l.1 1M116 104.9v1M116.2 114.8l.2-.2 .4 .2 .1 .5-.1 .3h-.4l-.2-.1zM117.1 104.9h.6M117.3 107.4l.2-.1 .4 .1v.8l-.4 .1-.2-.1zM117.3 104.4v1.3l.4 .2M117.6 114.6v1M118 114.6l-.4 .3"/>
<path d="M118.6 106.8v1.3l.3 .2M119.4 107.8l.7-.1-.1-.3-.4-.1-.2 .2 .1 .7h.5M62.6 124.7l.7-.1 .1-.2-.1-.4-.7-.1v1.5M62.6 134.4l.7-.1 .1-.2-.1-.3-.7-.2v1.5M64 124l.6-.1 .3 .4-1 1.1h1M64 134.1l.4-.5v1.5M64 135.1h.9M102.8 122.4l.8-.1-.1-.3-.5-.1-.2 .2 .1 .8h.6M105.4 122l.4-.1 .3 .3-.2 .7h-.5M105.4 121.9v1.6M106.7 121.4v.2M106.7 121.9v1.1"/>
<path d="M107.5 122.1l.2-.2 .4 .1v1M107.5 121.9v1.1M108.8 131.7h.6M109.1 131.2v1.3l.3 .2M109.9 131.7v1M110 122.1l.2-.2 .4 .1 .1 1M110 121.4v1.6M110.4 131.7l-.5 .3M110.9 131.2v.1M110.9 131.7v1M111.3 122.4l.7-.1v-.3l-.5-.1-.2 .2 .1 .8h.6M111.6 131.8l.4-.1 .3 .3-.1 .6h-.6"/>
<path d="M111.6 131.7v1.5M111.7 126.4l.3-.1a.87 .87 0 0 1-.1 1.5l-.4-.6zM112.7 122h.6v1M112.7 128h1.2M113.1 136.2l.2-.1a.81 .81 0 0 1 .5 .7 .81 .81 0 0 1-.5 .8l-.2-.2-.2-.4zM113.3 122.3l-.5 .1-.2 .2 .2 .4 .5-.1M114.1 137.7h1.1M114.2 127.1l.7-.1 .2-.2-.1-.4-.8-.1v1.5M114.7 122l-.4-.1-.3 .3 .1 .7h.6M114.7 121.4v1.6M114.8 131.8l-.4-.1-.3 .3 .1 .6h.6M115.4 122.4l.7-.1-.1-.3-.4-.1-.2 .2v.8h.6"/>
<path d="M115.4 131.8l.3-.1 .4 .1 .1 .6-.2 .2-.3 .1-.3-.1zM115.6 136.8h.7l.1-.6-.8-.1v1.5M115.7 126.3v.1M115.7 126.8v1M116.3 126.8h.5M116.5 126.3v1.3l.3 .2M116.8 121.9v1.1M116.8 131.8l.2-.1 .4 .1 .1 .9M116.8 131.7v1M117.1 136.1v.1M117.1 136.6v1M117.2 121.9l-.4 .3"/>
<path d="M117.6 136.6h.6M117.9 136.1v1.3l.3 .2M118 126.9l-.4-.1-.3 .3 .1 .7h.6M118.2 131.8l.2-.1 .4 .1 .1 .9M118.2 131.7v1M118.6 126.9l.3-.1 .3 .1 .1 .9M118.6 126.3v1.5M119.4 136.6h-.5l-.3 .2 .2 .7h.6M119.5 132.2l.7-.2v-.2l-.5-.1-.2 .2 .1 .7h.6M120 126.4l.5-.1 .3 .1v.3l-.9 1.1h.9M120 136.7l.2-.1h.4l.1 1M120 136.1v1.5"/>
<path d="M121.3 136.2l.6-.1 .3 .4-.9 1.1h.9M121.5 126.9l.2-.1 .3 .1 .1 .9M121.5 126.8v1M121.5 131.8l-.4-.1-.3 .3 .2 .6h.5M122 131.7h.6M122.1 127l.3-.2 .3 .1 .1 .9M122.2 131.2v1.3l.4 .2M122.9 136.7l.2-.1h.3l.1 1M122.9 136.6v1M123.1 131.8l.2-.1 .4 .1 .1 .6-.2 .2-.3 .1-.2-.1zM123.5 126.9l.2-.1 .4 .1 .1 .9M123.5 136.8l.2-.2h.4l.1 1"/>
<path d="M123.5 126.8v1M124.2 127l.2-.2 .3 .1 .1 .9M124.5 131.7v1M124.9 131.7l-.4 .3M124.9 136.7l.2-.1h.4l.1 1M124.9 136.6v1M125.5 126.3v.3M125.6 136.8l.2-.2h.3l.1 1M126.1 126.3v.3M126.8 136.1v.2M127.4 136.1v.2M223.1 121.4l.3-.2 .3 .1 .1 .9"/>
<path d="M223.1 121.2v1M224.5 121.4l.2-.2 .4 .1 .1 .9M224.5 121.2v1M225.8 121.7l.8-.1-.1-.3-.4-.1-.3 .2 .1 .8h.6M227.9 121.3l-.5-.1-.2 .3 .1 .7h.6M228.3 121.2h.6M228.5 120.7v1.3l.4 .2M229.4 121.4l.2-.2 .4 .2 .1 .5-.1 .3h-.4l-.2-.1zM230.8 121.2v1M231.2 121.2l-.4 .3M236.4 131.1l.3-.1 .3 .1 .1 .9M237.7 131.5l.8-.2-.1-.2-.5-.1-.2 .2 .1 .7h.6"/>
<path d="M239.8 131.1l-.5-.1-.3 .3 .2 .6h.6M240 126.6l.7-.1-.1-.3-.4-.1-.2 .2 .1 .7h.5M240.2 131h.6M240.4 130.5v1.3l.4 .2M241.3 126.6l.7-.1-.1-.3-.4-.1-.2 .2 .1 .7h.5M241.3 131.1l.2-.1 .4 .1 .1 .6-.1 .2-.4 .1-.2-.2zM242.7 131v1M243.1 131l-.4 .3M243.3 126.2l-.4-.1-.3 .3 .1 .6h.6M243.3 125.6v1.5M245.2 125.6v.1M245.2 126.1v1"/>
<path d="M245.3 131.1l-.4-.1-.2 .2 .1 .2 .5 .2v.3h-.6M245.8 131h.6M245.9 126.2l.3-.1 .3 .1 .1 .9M245.9 126.1v1M246 130.5v1.3l.4 .2M246.7 131l.4 1M247.1 126.1h.6M247.3 125.6v1.3l.4 .2M247.5 131l-.5 1.4-.3 .1M248 130.5v1.3l.3 .2M248.1 126.6l.7-.1v-.3l-.5-.1-.2 .2 .1 .7h.6M248.8 131.5l.7-.2-.1-.2-.4-.1-.2 .2v.7h.6"/>
<path d="M249.5 126.1v1M249.9 126.1l-.4 .3M250.1 131.8v.2M250.2 126.1h.6M250.8 125.6l-.4 .2v1.3M251.3 126.2h.6l.1 .9M252 126.5h-.5a.3 .3 0 0 0-.3 .3 .3 .3 0 0 0 .3 .3l.5-.1M253.3 126.2l-.4-.1-.3 .3 .2 .6h.5M253.9 126.6l.7-.1v-.3l-.5-.1-.2 .2 .1 .7h.6M255.8 126.2l-.4-.1-.2 .2 .1 .2 .5 .2v.3h-.6M256.5 127v.1M91.1 144.4l.8-.2-.1-.2-.4-.1-.3 .2 .1 .7h.6"/>
<path d="M92.5 144l.2-.1 .4 .1 .1 .9M92.5 143.9v1M95.1 143.4v1.3l.2 .2M95.9 144h.5l.1 .9M96.5 144.2l-.5 .1a.3 .3 0 0 0-.2 .3 .3 .3 0 0 0 .2 .3l.5-.1M97.2 144l.5-.1 .3 .3-.2 .6h-.6M97.2 143.4v1.5M98.6 144.4l.7-.2-.1-.2-.4-.1-.2 .2v.7h.6M99.9 143.4v1.3l.2 .2M101.2 144l-.3-.1-.3 .2 .1 .2 .5 .2v.3h-.6M102 144.7v.2M106.9 148.9l.2-.1h.4v1"/>
<path d="M108.2 149.3l.7-.2-.1-.3h-.4l-.2 .2 .1 .7h.5M110.2 148.8h-.4l-.3 .2 .2 .7h.5M110.7 148.8h.6M110.9 148.3v1.2l.4 .3M111.8 148.9l.2-.1 .4 .1 .1 .6-.2 .2-.3 .1-.2-.2zM113.1 148.8v1M113.6 148.8l-.5 .2M115.7 148.8h-.3l-.2 .2v.2l.5 .1v.4h-.5M115.9 141.6l.2-.2 .4 .2 .1 .6-.1 .2-.4 .1-.2-.2zM116.3 148.8h.5M116.5 148.3v1.2l.3 .3M117.2 148.8l.4 1"/>
<path d="M117.3 141.6l.2-.2 .4 .1v1M117.3 141.4v1.1M117.9 148.8l-.5 1.3-.2 .2M118.5 148.3v1.2l.2 .3M119.2 149.3l.8-.2-.1-.3h-.4l-.3 .2 .1 .7h.6M119.7 141.4l.2 1.1 .3-.8 .3 .8 .3-1.1M120.6 149.6v.2M121.4 141.6l.2-.2 .4 .1v1M121.4 140.9v1.6M122.8 140.9v.2M122.8 141.4v1.1M124.2 141.5l-.5-.1-.3 .3 .2 .7h.6"/>
<path d="M124.8 141.6l.2-.2 .4 .1 .1 1M124.8 140.9v1.6M127.9 141.5l-.4-.1-.2 .3 .1 .2 .5 .1v.4h-.6M128.6 140.9v.2M128.6 141.4v1.1M130 141.5l-.5-.1-.3 .3 .2 .7h.6M130 140.9v1.6M130.6 142l.7-.2v-.3l-.5-.1-.2 .3 .1 .7h.6"/>
</g>
<g fill="#008400" stroke="#008400" stroke-width=".25">
<circle cx="205.7" cy="57.4" r=".51"/>
<circle cx="128.3" cy="85.3" r=".51"/>
<circle cx="61" cy="181.9" r=".51"/>
<circle cx="223.5" cy="105.7" r=".51"/>
<circle cx="223.5" cy="98" r=".51"/>
<circle cx="223.5" cy="90.4" r=".51"/>
<circle cx="223.5" cy="82.8" r=".51"/>
<circle cx="223.5" cy="70.1" r=".51"/>
<circle cx="223.5" cy="62.5" r=".51"/>
<circle cx="223.5" cy="54.9" r=".51"/>
<circle cx="223.5" cy="47.2" r=".51"/>
<circle cx="61" cy="164.1" r=".51"/>
<circle cx="205.7" cy="103.1" r=".51"/>
<circle cx="66" cy="85.3" r=".51"/>
<circle cx="205.7" cy="95.5" r=".51"/>
<circle cx="205.7" cy="87.9" r=".51"/>
<circle cx="205.7" cy="80.3" r=".51"/>
<circle cx="205.7" cy="72.6" r=".51"/>
<circle cx="205.7" cy="65" r=".51"/>
<circle cx="52.1" cy="164.1" r=".51"/>
</g>
<path d="M220.4 107.6l1.2 1.2M221.6 107.6l-1.2 1.2" fill="none" stroke="#000084" stroke-width=".21"/>
<text font-size="2.8" fill="#840000" x="178" y="190.5">Title:</text>
<g font-size="2.1" fill="#0000c2">
<text x="45.1" y="32.4">Bottom-side Pin Header</text>
<text x="109.9" y="32.4">Top Side Socket Strip</text>
<text x="50.8" y="101.1">96Boards Low-Speed Expansion Connectors</text>
<text x="50.8" y="106">By default, this is set up for a stackable surface-mount</text>
<text x="50.8" y="108.4">arrangement. Do the following to switch to a through-hole</text>
<text x="50.8" y="110.8">connector:</text>
<text x="50.8" y="115.7">Option 1) For a surface-mount non-stackable connector</text>
<text x="50.8" y="118.2">- Delete P2</text>
<text x="50.8" y="123">Option 2) For a through-hole non-stackable pin header</text>
<text x="50.8" y="125.5">- Delete P2</text>
<text x="180.3" y="122.3">96Boards High-Speed Expansion Connector</text>
<text x="50.8" y="127.9">- Change P1 footprint to &quot;Pin_Header_Straight_2x20_Pitch2mm&quot;</text>
<text x="180.3" y="127.2">Delete this connector if you only need the low-speed interfaces.</text>
<text x="50.8" y="132.8">Option 3) For a through-hole stackable socket strip connector</text>
<text x="50.8" y="135.2">- Delete P1</text>
<text x="50.8" y="137.7">- Change P2 footprint to &quot;Socket_Strip_Straight_2x20_Pitch2mm&quot;</text>
<text x="180.3" y="132.1">Delete this note once you have chosen the connector style.</text>
<text x="50.8" y="142.5">Option 2 and 3 are electrically equivalent. They differ on which side</text>
<text x="50.8" y="145">of the board to place the silkscreen labels.</text>
<text x="50.8" y="149.9">Delete this note once you have chosen the connector style.</text>
</g>
<g font-size="2.1" fill="#840000">
<text x="188" y="35.3">SPI1_DOUT</text>
<text x="229.5" y="35.3">CSI0_C+</text>
<text x="190.1" y="40.4">SD_DAT2</text>
<text x="190.1" y="37.8">SD_DAT1</text>
<text x="229.5" y="37.8">CSI0_C-</text>
<text x="34.8" y="42.9">UART0_CTS</text>
<text x="37" y="45.5">UART0_TX</text>
<text x="68.2" y="45.5">RST_BTN_N</text>
<text x="68.2" y="42.9">PWR_BTN_N</text>
<text x="97.1" y="42.9">UART0_CTS</text>
<text x="99.3" y="45.5">UART0_TX</text>
<text x="130.5" y="45.5">RST_BTN_N</text>
<text x="130.5" y="42.9">PWR_BTN_N</text>
<text x="188.2" y="45.5">SPI1_SCLK</text>
<text x="191" y="42.9">SPI1_CS</text>
<text x="229.5" y="45.5">CSI0_D0-</text>
<text x="229.5" y="42.9">CSI0_D0+</text>
<text x="35.5" y="50.5">UART0_RTS</text>
<text x="36.1" y="48">UART0_RX</text>
<text x="36.4" y="53.1">UART1_TX</text>
<text x="68.2" y="50.5">SPIO_DIN</text>
<text x="68.2" y="53.1">SPIO_CS</text>
<text x="68.2" y="48">SPIO_SCL</text>
<text x="97.7" y="50.5">UART0_RTS</text>
<text x="98.4" y="48">UART0_RX</text>
<text x="98.6" y="53.1">UART1_TX</text>
<text x="130.5" y="48">SPIO_SCL</text>
<text x="130.5" y="53.1">SPIO_CS</text>
<text x="130.5" y="50.5">SPIO_DIN</text>
<text x="187.7" y="53.1">CSI0_MCLK</text>
<text x="190.3" y="48">SPI1_DIN</text>
<text x="229.5" y="53.1">CSI0_D1-</text>
<text x="229.5" y="50.5">CSI0_D1+</text>
<text x="36.1" y="55.6">UART1_RX</text>
<text x="37.4" y="58.2">I2C0_SCL</text>
<text x="68.2" y="58.2">PCM_FS</text>
<text x="68.2" y="55.6">SPIO_DOUT</text>
<text x="98.4" y="55.6">UART1_RX</text>
<text x="99.7" y="58.2">I2C0_SCL</text>
<text x="130.5" y="55.6">SPIO_DOUT</text>
<text x="130.5" y="58.2">PCM_FS</text>
<text x="187.7" y="55.6">CSI1_MCLK</text>
<text x="229.5" y="58.2">CSI0_D2+</text>
<text x="37.2" y="60.7">I2C0_SDA</text>
<text x="37.2" y="65.8">I2C1_SDA</text>
<text x="37.4" y="63.2">I2C1_SCL</text>
<text x="68.2" y="65.8">PCM_DI</text>
<text x="68.2" y="63.2">PCM_DO</text>
<text x="68.2" y="60.7">PCM_CLK</text>
<text x="99.4" y="65.8">I2C1_SDA</text>
<text x="99.4" y="60.7">I2C0_SDA</text>
<text x="99.7" y="63.2">I2C1_SCL</text>
<text x="130.5" y="60.7">PCM_CLK</text>
<text x="130.5" y="63.2">PCM_DO</text>
<text x="130.5" y="65.8">PCM_DI</text>
<text x="189.4" y="60.7">DSI_CLK+</text>
<text x="190" y="63.2">DSI_CLK-</text>
<text x="229.5" y="65.8">CSI0_D3+</text>
<text x="229.5" y="60.7">CSI0_D2-</text>
<text x="39.3" y="68.3">GPIO_A</text>
<text x="39.3" y="70.9">GPIO_C</text>
<text x="68.2" y="70.9">GPIO_D</text>
<text x="68.2" y="68.3">GPIO_B</text>
<text x="101.5" y="70.9">GPIO_C</text>
<text x="101.5" y="68.3">GPIO_A</text>
<text x="130.5" y="70.9">GPIO_D</text>
<text x="130.5" y="68.3">GPIO_B</text>
<text x="191.1" y="68.3">DSI_D0+</text>
<text x="191.6" y="70.9">DSI_D0-</text>
<text x="229.5" y="68.3">CSI0_D3-</text>
<text x="39.2" y="75.9">GPIO_G</text>
<text x="39.4" y="73.4">GPIO_E</text>
<text x="68.2" y="73.4">GPIO_F</text>
<text x="68.2" y="75.9">GPIO_H</text>
<text x="101.4" y="75.9">GPIO_G</text>
<text x="101.7" y="73.4">GPIO_E</text>
<text x="130.5" y="73.4">GPIO_F</text>
<text x="130.5" y="75.9">GPIO_H</text>
<text x="191.1" y="75.9">DSI_D1+</text>
<text x="229.5" y="75.9">I2C2_SDA</text>
<text x="229.5" y="73.4">I2C2_SCL</text>
<text x="39.3" y="81">GPIO_K</text>
<text x="40.3" y="78.5">GPIO_I</text>
<text x="68.2" y="78.5">GPIO_J</text>
<text x="68.2" y="81">GPIO_L</text>
<text x="101.5" y="81">GPIO_K</text>
<text x="102.5" y="78.5">GPIO_I</text>
<text x="130.5" y="81">GPIO_L</text>
<text x="130.5" y="78.5">GPIO_J</text>
<text x="191.1" y="83.6">DSI_D2+</text>
<text x="191.6" y="78.5">DSI_D1-</text>
<text x="229.5" y="78.5">I2C3_SCL</text>
<text x="229.5" y="81">I2C3_SDA</text>
<text x="68.2" y="86.1">SYS_DCIN</text>
<text x="130.5" y="86.1">SYS_DCIN</text>
<text x="191.6" y="86.1">DSI_D2-</text>
<text x="229.5" y="86.1">CSI1_D0+</text>
<text x="229.5" y="88.6">CSI1_D0-</text>
<text x="191.1" y="91.2">DSI_D3+</text>
<text x="191.6" y="93.7">DSI_D3-</text>
<text x="229.5" y="93.7">CSI1_D1+</text>
<text x="191.3" y="98.8">USB_D+</text>
<text x="191.8" y="101.3">USB_D-</text>
<text x="229.5" y="96.3">CSI1_D1-</text>
<text x="229.5" y="101.3">CSI1_C+</text>
<text x="189.3" y="106.4">HSIC_STR</text>
<text x="229.5" y="103.9">CSI1_C-</text>
<text x="187.6" y="109">HSIC_DATA</text>
<text x="168.8" y="147.1">PWR_BTN_N</text>
<text x="226.6" y="147.1">RST_BTN_N</text>
<text x="40.1" y="164.8">AVDD</text>
<text x="129.2" y="172.5">DSI_CLK-</text>
<text x="129.2" y="183.9">DSI_CLK+</text>
<text x="178" y="184">Sheet: /Connectors/</text>
<text x="178" y="186.7">File: Connectors.sch</text>
<text x="178" y="196.9">KiCad E.D.A. kicad 5.1.5-52549c584ubuntu18.04.1</text>
<text x="178" y="194.1">Size: A4</text>
<text x="200" y="194.1">Date:</text>
<text x="263" y="194.1">Rev:</text>
<text x="263" y="196.9">Id: 2/5</text>
</g>
<g font-size="1.8" fill="#840000">
<text x="35" y="11.9">1</text>
<text x="85" y="11.9">2</text>
<text x="135" y="11.9">3</text>
<text x="185" y="11.9">4</text>
<text x="235" y="11.9">5</text>
<text x="285" y="11.9">6</text>
<text x="10.4" y="35.9">A</text>
<text x="209.7" y="34.3">1</text>
<text x="218.6" y="34.3">2</text>
<text x="285.4" y="35.9">A</text>
<text x="53.5" y="39.4">1</text>
<text x="53.5" y="41.9">3</text>
<text x="62.4" y="39.4">2</text>
<text x="62.4" y="41.9">4</text>
<text x="115.7" y="39.4">1</text>
<text x="115.7" y="41.9">3</text>
<text x="124.6" y="39.4">2</text>
<text x="124.6" y="41.9">4</text>
<text x="209.7" y="36.8">3</text>
<text x="209.7" y="39.4">5</text>
<text x="209.7" y="41.9">7</text>
<text x="218.6" y="36.8">4</text>
<text x="218.6" y="39.4">6</text>
<text x="218.6" y="41.9">8</text>
<text x="53.5" y="44.4">5</text>
<text x="53.5" y="47">7</text>
<text x="62.4" y="44.4">6</text>
<text x="62.4" y="47">8</text>
<text x="115.7" y="44.4">5</text>
<text x="115.7" y="47">7</text>
<text x="124.6" y="44.4">6</text>
<text x="124.6" y="47">8</text>
<text x="209.2" y="47">11</text>
<text x="209.7" y="44.4">9</text>
<text x="218.1" y="44.4">10</text>
<text x="218.1" y="47">12</text>
<text x="53" y="52.1">11</text>
<text x="53.5" y="49.5">9</text>
<text x="61.9" y="49.5">10</text>
<text x="61.9" y="52.1">12</text>
<text x="115.2" y="52.1">11</text>
<text x="115.7" y="49.5">9</text>
<text x="124.1" y="49.5">10</text>
<text x="124.1" y="52.1">12</text>
<text x="209.2" y="49.5">13</text>
<text x="209.2" y="52.1">15</text>
<text x="218.1" y="49.5">14</text>
<text x="218.1" y="52.1">16</text>
<text x="53" y="54.6">13</text>
<text x="53" y="57.1">15</text>
<text x="53" y="59.7">17</text>
<text x="61.9" y="54.6">14</text>
<text x="61.9" y="57.1">16</text>
<text x="61.9" y="59.7">18</text>
<text x="115.2" y="54.6">13</text>
<text x="115.2" y="57.1">15</text>
<text x="115.2" y="59.7">17</text>
<text x="124.1" y="54.6">14</text>
<text x="124.1" y="57.1">16</text>
<text x="124.1" y="59.7">18</text>
<text x="209.2" y="54.6">17</text>
<text x="209.2" y="57.1">19</text>
<text x="209.2" y="59.7">21</text>
<text x="218.1" y="54.6">18</text>
<text x="218.1" y="57.1">20</text>
<text x="218.1" y="59.7">22</text>
<text x="53" y="62.2">19</text>
<text x="53" y="64.8">21</text>
<text x="61.9" y="62.2">20</text>
<text x="61.9" y="64.8">22</text>
<text x="115.2" y="62.2">19</text>
<text x="115.2" y="64.8">21</text>
<text x="124.1" y="62.2">20</text>
<text x="124.1" y="64.8">22</text>
<text x="209.2" y="62.2">23</text>
<text x="209.2" y="64.8">25</text>
<text x="218.1" y="62.2">24</text>
<text x="218.1" y="64.8">26</text>
<text x="53" y="67.3">23</text>
<text x="53" y="69.8">25</text>
<text x="61.9" y="67.3">24</text>
<text x="61.9" y="69.8">26</text>
<text x="115.2" y="67.3">23</text>
<text x="115.2" y="69.8">25</text>
<text x="124.1" y="67.3">24</text>
<text x="124.1" y="69.8">26</text>
<text x="209.2" y="67.3">27</text>
<text x="209.2" y="69.8">29</text>
<text x="218.1" y="67.3">28</text>
<text x="218.1" y="69.8">30</text>
<text x="53" y="72.4">27</text>
<text x="53" y="74.9">29</text>
<text x="53" y="77.5">31</text>
<text x="61.9" y="72.4">28</text>
<text x="61.9" y="74.9">30</text>
<text x="61.9" y="77.5">32</text>
<text x="115.2" y="72.4">27</text>
<text x="115.2" y="74.9">29</text>
<text x="115.2" y="77.5">31</text>
<text x="124.1" y="72.4">28</text>
<text x="124.1" y="74.9">30</text>
<text x="124.1" y="77.5">32</text>
<text x="209.2" y="72.4">31</text>
<text x="209.2" y="74.9">33</text>
<text x="209.2" y="77.5">35</text>
<text x="218.1" y="72.4">32</text>
<text x="218.1" y="74.9">34</text>
<text x="218.1" y="77.5">36</text>
<text x="53" y="80">33</text>
<text x="53" y="82.5">35</text>
<text x="61.9" y="80">34</text>
<text x="61.9" y="82.5">36</text>
<text x="115.2" y="80">33</text>
<text x="115.2" y="82.5">35</text>
<text x="124.1" y="80">34</text>
<text x="124.1" y="82.5">36</text>
<text x="209.2" y="80">37</text>
<text x="209.2" y="82.5">39</text>
<text x="218.1" y="80">38</text>
<text x="218.1" y="82.5">40</text>
<text x="10.4" y="85.9">B</text>
<text x="53" y="85.1">37</text>
<text x="53" y="87.6">39</text>
<text x="61.9" y="85.1">38</text>
<text x="61.9" y="87.6">40</text>
<text x="115.2" y="85.1">37</text>
<text x="115.2" y="87.6">39</text>
<text x="124.1" y="85.1">38</text>
<text x="124.1" y="87.6">40</text>
<text x="209.2" y="85.1">41</text>
<text x="209.2" y="87.6">43</text>
<text x="218.1" y="85.1">42</text>
<text x="218.1" y="87.6">44</text>
<text x="285.4" y="85.9">B</text>
<text x="209.2" y="90.2">45</text>
<text x="209.2" y="92.7">47</text>
<text x="209.2" y="95.2">49</text>
<text x="218.1" y="90.2">46</text>
<text x="218.1" y="92.7">48</text>
<text x="218.1" y="95.2">50</text>
<text x="209.2" y="97.8">51</text>
<text x="209.2" y="100.3">53</text>
<text x="218.1" y="97.8">52</text>
<text x="218.1" y="100.3">54</text>
<text x="209.2" y="102.9">55</text>
<text x="209.2" y="105.4">57</text>
<text x="209.2" y="107.9">59</text>
<text x="218.1" y="102.9">56</text>
<text x="218.1" y="105.4">58</text>
<text x="218.1" y="107.9">60</text>
<text x="10.4" y="135.9">C</text>
<text x="285.4" y="135.9">C</text>
<text x="191.3" y="148.6">1</text>
<text x="191.3" y="146">2</text>
<text x="249.7" y="148.6">1</text>
<text x="249.7" y="146">2</text>
<text x="69.4" y="172.7">1</text>
<text x="92.2" y="172.7">6</text>
<text x="69.4" y="175.3">2</text>
<text x="69.4" y="177.8">3</text>
<text x="92.2" y="177.8">4</text>
<text x="92.2" y="175.3">5</text>
<text x="10.4" y="185.9">D</text>
<text x="285.4" y="185.9">D</text>
<text x="35" y="199.9">1</text>
<text x="85" y="199.9">2</text>
<text x="135" y="199.9">3</text>
<text x="185" y="199.9">4</text>
<text x="235" y="199.9">5</text>
<text x="285" y="199.9">6</text>
</g>
<g font-size="1.8" fill="#008484">
<text x="213.7" y="32.7">J3</text>
<text x="46.3" y="40.3">GND</text>
<text x="57.5" y="37.8">J1</text>
<text x="66.6" y="40.3">GND</text>
<text x="108.5" y="40.3">GND</text>
<text x="119.7" y="37.8">J2</text>
<text x="128.9" y="40.3">GND</text>
<text x="59.1" y="69.4" transform="rotate(-90 59.1 69.4)">CONN_02X20</text>
<text x="121.3" y="69.4" transform="rotate(-90 121.3 69.4)">CONN_02X20</text>
<text x="28.9" y="78.7">+5V</text>
<text x="33.5" y="78.7">+1V8</text>
<text x="91.1" y="78.7">+5V</text>
<text x="95.7" y="78.7">+1V8</text>
<text x="215.3" y="78.3" transform="rotate(-90 215.3 78.3)">CONN_02X30</text>
<text x="47.6" y="92.4">GND</text>
<text x="65.4" y="92.4">GND</text>
<text x="109.8" y="92.4">GND</text>
<text x="127.6" y="92.4">GND</text>
<text x="203.8" y="115.2">GND</text>
<text x="221.6" y="115.2">GND</text>
<text x="195.1" y="149.5">K</text>
<text x="195.1" y="146.9">A</text>
<text x="205.4" y="147.1">S1</text>
<text x="206.4" y="149.4">B3U-1000P</text>
<text x="253.5" y="149.5">K</text>
<text x="253.5" y="146.9">A</text>
<text x="263.8" y="147.1">S2</text>
<text x="264.8" y="149.4">B3U-1000P</text>
<text x="181.1" y="157.7">GND</text>
<text x="238.2" y="157.7">GND</text>
<text x="80.2" y="166.9">U1</text>
<text x="112.7" y="166">C42</text>
<text x="55.3" y="173.8">C41</text>
<text x="73.2" y="173.6">OE</text>
<text x="75.8" y="169.2">511FBA125M</text>
<text x="85.7" y="173.6">VDD</text>
<text x="112.5" y="168.3">0.1u</text>
<text x="55.4" y="176.1">0.1u</text>
<text x="73.2" y="176.1">NC</text>
<text x="73.2" y="178.7">GND</text>
<text x="84.7" y="178.7">CLK+</text>
<text x="85.2" y="176.1">CLK-</text>
<text x="112.5" y="179.7">0.1u</text>
<text x="112.7" y="177.4">C43</text>
<text x="59.1" y="188.2">GND</text>
</g>
</svg>
